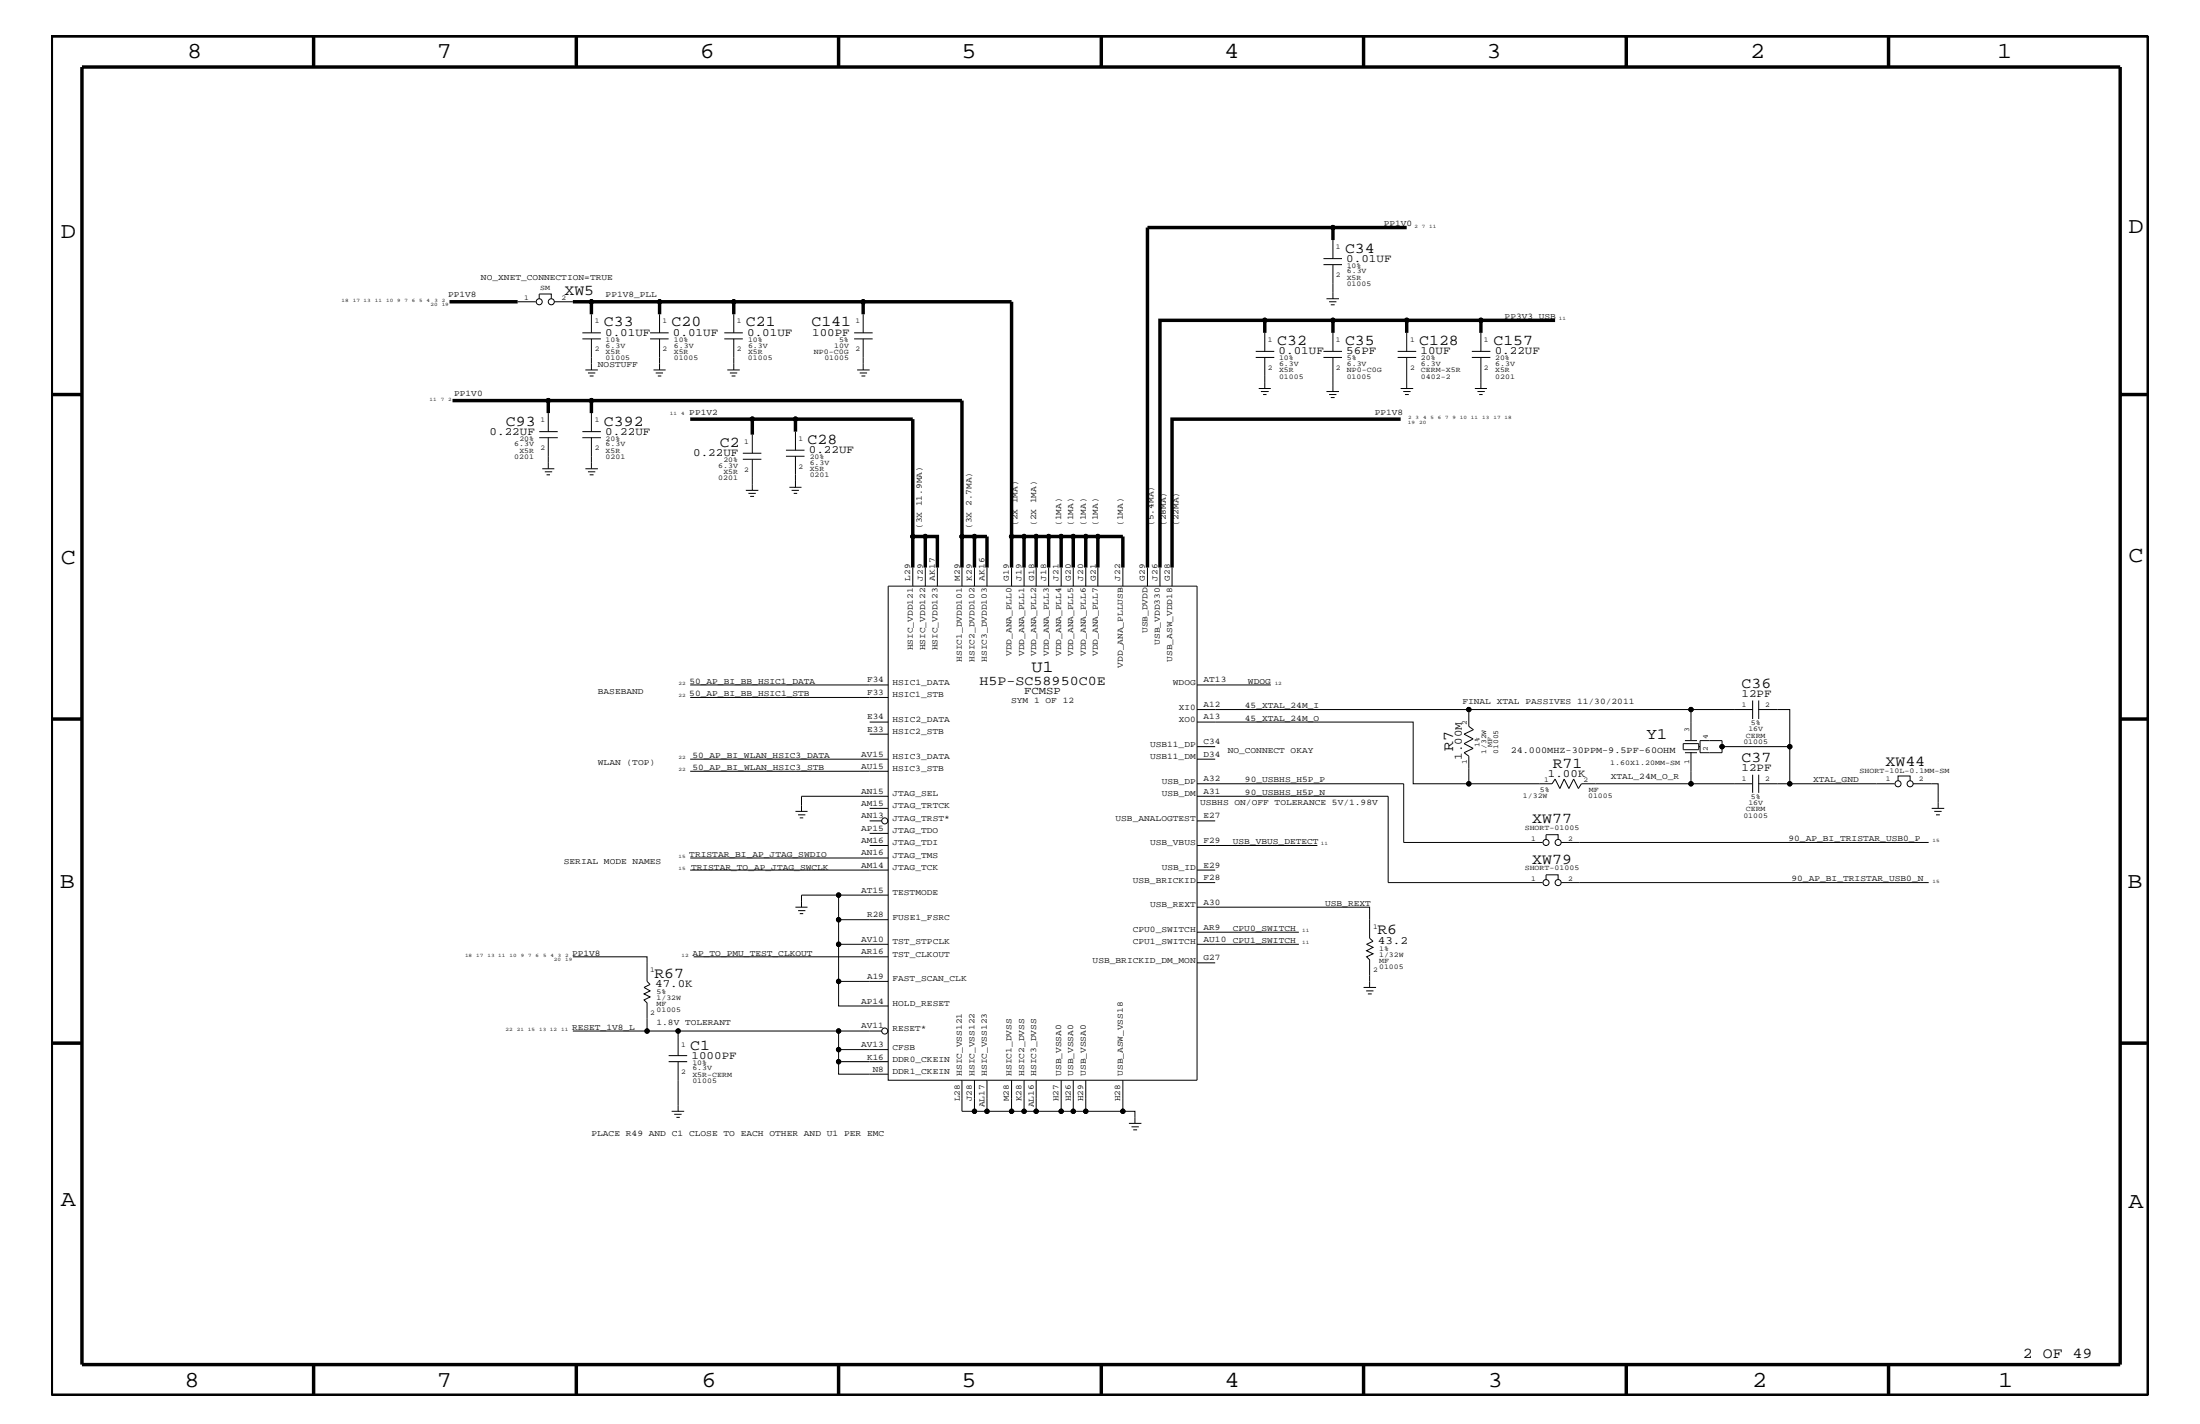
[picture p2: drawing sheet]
<svg xmlns="http://www.w3.org/2000/svg" width="432mm" height="279mm" viewBox="0 0 432 279" stroke-linecap="round" stroke-linejoin="round" font-family="sans-serif">
<g fill="none" stroke="#000" stroke-width=".2">
<path d="M101.6 59.2h3.6M105.8 58.6v-.9h2.4v.9M108.8 59.2h3.6M259.8 51.9h3.6M259.8 50.7h3.6M260.4 58.6h2.4M260.9 59.2h1.4M261.2 59.8h.8M261.6 47.1v3.6M261.6 51.9v6.7M114.3 66.5h3.6M114.3 65.3h3.6"/>
<path d="M114.9 72.6h2.4M115.4 73.2h1.4M115.7 73.8h.8M116.1 61.7v3.6M116.1 66.5v6.1M127.6 66.5h3.6M127.6 65.3h3.6M128.3 72.6h2.3M128.7 73.2h1.4M129.1 73.8h.7M129.5 61.7v3.6M129.5 66.5v6.1"/>
<path d="M142.2 66.5h3.6M142.2 65.3h3.6M142.7 72.6h2.5M143.3 73.2h1.4M143.6 73.8h.8M144 61.7v3.6M144 66.5v6.1M167.6 66.5h3.7M167.6 65.3h3.7M168.2 72.6h2.5M168.7 73.2h1.5M169.1 73.8h.7"/>
<path d="M169.4 61.7v3.6M169.4 66.5v6.1M246.5 70.1h3.6M246.5 68.9h3.6M247.1 76.2h2.3M247.5 76.8h1.5M247.9 77.4h.7M248.2 65.3v3.6M248.2 70.1v6.1M259.8 70.1h3.6M259.8 68.9h3.6M260.4 76.8h2.4"/>
<path d="M260.9 77.4h1.4M261.2 78h.8M261.6 65.3v3.6M261.6 70.1v6.7M274.3 70.1h3.7M274.3 68.9h3.7M274.9 76.2h2.5M275.4 76.8h1.5M275.8 77.4h.7M276.1 65.3v3.6M276.1 70.1v6.1M288.9 70.1h3.6"/>
<path d="M288.9 68.9h3.6M289.5 76.2h2.3M290 76.8h1.4M290.3 77.4h.7M290.7 65.3v3.6M290.7 70.1v6.1M105.8 85.9h3.7M105.8 84.7h3.7M106.4 92h2.4M106.9 92.6h1.5M107.3 93.2h.7M107.6 81.1v3.6"/>
<path d="M107.6 85.9v6.1M114.3 85.9h3.6M114.3 84.7h3.6M114.9 92h2.4M115.4 92.6h1.4M115.7 93.2h.8M116.1 81.1v3.6M116.1 85.9v6.1M145.8 90.1h3.6M145.8 88.9h3.6M146.4 96.2h2.4M146.9 96.8h1.4"/>
<path d="M147.2 97.4h.8M147.7 85.3v3.6M147.7 90.1v6.1M154.3 89.5h3.6M154.3 88.3h3.6M154.9 95.6h2.4M155.4 96.2h1.4M155.8 96.8h.7M156.1 84.7v3.6M156.1 89.5v6.1M174.3 115h60.7v96.9h-60.7zM179.2 111.4v3.6"/>
<path d="M181.6 111.4v3.6M184 111.4v3.6M188.8 111.4v3.6M191.3 111.4v3.6M193.7 111.4v3.6M198.5 111.4v3.6M201 111.4v3.6M203.4 111.4v3.6M205.8 111.4v3.6M208.3 111.4v3.6M210.7 111.4v3.6M213.1 111.4v3.6"/>
<path d="M215.5 111.4v3.6M220.4 111.4v3.6M225.2 111.4v3.6M227.7 111.4v3.6M230 111.4v3.6M135.5 136.8h38.8M135.5 134.4h38.8M235 139.2h53.3M235 134.4h14.4M331.9 139.2h-43.6v3.3l.9 .7M344 139.2h-12.1v6.1M344 137.4v3.7"/>
<path d="M345.2 139.2h6.1v7.3M345.2 137.4v3.7M135.5 151.3h38.8M135.5 149h38.8M156.1 159.2h2.4M156.6 159.9h1.5M170.7 158.6h3.6M170.7 144h3.6M170.7 141.7h3.6M174.3 156.2h-17v3M235 141.7h42.4v12.1h27.2l.6-.9 1 1.8 .8-1.8 .9 1.8 1-1.8 .9 1.8 .6-.9h33.6M235 153.8h40.5v11.5h27.3"/>
<path d="M235 146.5h3.5M235 156.2h37.5v17h30.3M235 149h3.5M289.1 143.2l-1.7 .8 1.7 1-1.7 .9 1.7 .9-1.7 .9 .9 .7v5.4M330.4 145.9h3v1.2h-3zM330.7 147.7h2.4M330.7 145.3h2.4M331.9 147.7v6.1M333.4 146.5h.3M333.7 145.3h4.3v2.4h-4.3zM338 146.5h13.3M344 152v3.6"/>
<path d="M345.2 153.8h26.7M345.2 152v3.6M351.3 146.5v7.3M372.5 153.2v-.9h2.4v.9M375.5 153.8h4.9v4.8M379.1 158.6h2.5M379.6 159.2h1.5M380 159.9h.7M135.5 170.7h38.8M135.5 168.3h38.8M156.1 178h2.4M156.6 178.7h1.5"/>
<path d="M157 160.5h.6M157 179.3h.6M164.6 175.6v4.9h9.7M170.7 165.9h3.6M170.7 163.5h3.6M170.7 161.1h2.4M174.3 175.6h-17v2.4M235 178h33.8v6.1l.7 .6-1.3 .6 1.3 .6-1.3 .6 1.3 .6-1.3 .6 .6 .6v5.4M235 165.9h23.6M235 170.7h3.5M235 161.1h3.5M235 173.2h3.5"/>
<path d="M303.4 172.6v-1h2.4v1M303.4 164.7v-.9h2.4v.9M306.4 173.2h72.1M306.4 165.3h72.1M112.4 187.7h14.6v4.9l.6 .6-1.2 .5 1.2 .7-1.2 .6 1.2 .6-1.2 .6 .6 .6v5.5h6.1v4.8M136.1 187.7h38.2M164.6 180.5v4.8h9.7M164.6 185.3v7.3h9.7M164.6 192.6v4.8h9.7M235 185.3h19.9M235 182.9h19.9M235 188.9h3.5"/>
<path d="M267.6 193.7h2.5M268.1 194.4h1.5M268.5 195h.7M112.4 202.3h14.6M131.2 208.3h3.7M131.2 207.1h3.7M131.8 218h2.5M132.3 218.6h1.5M132.8 219.2h.6M133.1 208.3v9.7M133.1 202.3h31.5M164.6 205.9v2.4"/>
<path d="M173.1 202.3h-8.5v3.6h9.7M174.3 208.3h-9.7v2.5h9.7M188.8 211.9v6.1h2.5M191.3 211.9v6.1h2.4v-6.1M193.7 218h4.8M198.5 211.9v6.1h2.5v-6.1M201 218h2.4M203.4 211.9v6.1h4.9v-6.1M208.3 218h2.4M210.7 211.9v6.1h2.4v-6.1M213.1 218h7.3M220.4 211.9v6.1h2.4v2.4"/>
<path d="M221.6 220.4h2.4M222.1 221.1h1.4M222.4 221.7h.8"/>
<circle cx="105.8" cy="59.2" r=".59"/>
<circle cx="108.2" cy="59.2" r=".59"/>
<circle cx="116.1" cy="59.2" r=".42"/>
<circle cx="129.5" cy="59.2" r=".42"/>
<circle cx="144" cy="59.2" r=".42"/>
<circle cx="169.4" cy="59.2" r=".42"/>
<circle cx="261.6" cy="44.6" r=".42"/>
<circle cx="107.6" cy="78.6" r=".42"/>
<circle cx="116.1" cy="78.6" r=".42"/>
<circle cx="248.2" cy="62.9" r=".42"/>
<circle cx="261.6" cy="62.9" r=".42"/>
<circle cx="276.1" cy="62.9" r=".42"/>
<circle cx="290.7" cy="62.9" r=".42"/>
<circle cx="147.7" cy="82.2" r=".42"/>
<circle cx="156.1" cy="82.2" r=".42"/>
<circle cx="179.2" cy="105.3" r=".42"/>
<circle cx="181.6" cy="105.3" r=".42"/>
<circle cx="188.8" cy="105.3" r=".42"/>
<circle cx="191.3" cy="105.3" r=".42"/>
<circle cx="198.5" cy="105.3" r=".42"/>
<circle cx="201" cy="105.3" r=".42"/>
<circle cx="203.4" cy="105.3" r=".42"/>
<circle cx="205.8" cy="105.3" r=".42"/>
<circle cx="208.3" cy="105.3" r=".42"/>
<circle cx="210.7" cy="105.3" r=".42"/>
<circle cx="213.1" cy="105.3" r=".42"/>
<circle cx="215.5" cy="105.3" r=".42"/>
<circle cx="288.3" cy="139.2" r=".42"/>
<circle cx="331.9" cy="139.2" r=".42"/>
<circle cx="288.3" cy="153.8" r=".42"/>
<circle cx="331.9" cy="153.8" r=".42"/>
<circle cx="338" cy="146.5" r=".42"/>
<circle cx="351.3" cy="146.5" r=".42"/>
<circle cx="351.3" cy="153.8" r=".42"/>
<circle cx="372.5" cy="153.8" r=".59"/>
<circle cx="374.9" cy="153.8" r=".59"/>
<circle cx="164.6" cy="175.6" r=".42"/>
<circle cx="173.7" cy="161.1" r=".59"/>
<circle cx="303.4" cy="173.2" r=".59"/>
<circle cx="303.4" cy="165.3" r=".59"/>
<circle cx="305.8" cy="173.2" r=".59"/>
<circle cx="305.8" cy="165.3" r=".59"/>
<circle cx="164.6" cy="180.5" r=".42"/>
<circle cx="164.6" cy="192.6" r=".42"/>
<circle cx="164.6" cy="185.3" r=".42"/>
<circle cx="127" cy="202.3" r=".42"/>
<circle cx="133.1" cy="202.3" r=".42"/>
<circle cx="164.6" cy="208.3" r=".42"/>
<circle cx="164.6" cy="202.3" r=".42"/>
<circle cx="164.6" cy="205.9" r=".42"/>
<circle cx="173.7" cy="202.3" r=".59"/>
<circle cx="191.3" cy="218" r=".42"/>
<circle cx="193.7" cy="218" r=".42"/>
<circle cx="198.5" cy="218" r=".42"/>
<circle cx="201" cy="218" r=".42"/>
<circle cx="203.4" cy="218" r=".42"/>
<circle cx="208.3" cy="218" r=".42"/>
<circle cx="210.7" cy="218" r=".42"/>
<circle cx="213.1" cy="218" r=".42"/>
<circle cx="220.4" cy="218" r=".42"/>
</g>
<g fill="none" stroke="#000" stroke-width=".68" stroke-linecap="butt">
<path d="M10.1 7.1h411.5v266.7h-411.5zM16.1 13.2h400v254.5h-400zM61.6 7.1v6.1M113.1 7.1v6.1M164.6 7.1v6.1M216.2 7.1v6.1M267.6 7.1v6.1M319.2 7.1v6.1M370.7 7.1v6.1M88.2 59.2h13.4M112.4 59.2h3.7v2.5M116.1 59.2h53.3"/>
<path d="M129.5 59.2v2.5M144 59.2v2.5M261.6 44.6h-36.4v66.8M276.1 44.6h-14.5v2.5M10.1 77.4h6M88.8 78.6h18.8M116.1 78.6h-8.5v2.5M116.1 78.6h72.7v26.7M116.1 78.6v2.5M169.4 61.7v-2.5h29.1v52.2M248.2 65.3v-2.4h-20.5v48.5M248.2 62.9h13.4v2.4"/>
<path d="M261.6 62.9h14.5M290.7 62.9v2.4M305.2 62.9h-29.1v2.4M416.1 77.4h5.5M135.5 82.2h43.7v23.1M147.7 82.2v3.1M156.1 82.2v2.5M274.9 82.2h-44.9v29.2M181.6 111.4v-6.1h2.4v6.1M181.6 105.3h-2.4v6.1M191.3 111.4v-6.1h2.4v6.1M191.3 105.3h-2.5v6.1"/>
<path d="M198.5 105.3h7.3M201 105.3v6.1M203.4 105.3v6.1M208.3 105.3h-2.5v6.1M210.7 105.3h-2.4v6.1M213.1 105.3h-2.4v6.1M215.5 111.4v-6.1h4.9v6.1M215.5 105.3h-2.4v6.1M10.1 141.1h6M416.1 141.1h5.5M10.1 204.7h6M416.1 204.7h5.5"/>
<path d="M61.6 267.7v6.1M113.1 267.7v6.1M164.6 267.7v6.1M216.2 268v5.8M267.6 267.7v6.1M319.2 267.7v6.1M370.7 267.7v6.1"/>
</g>
<g fill="#000">
<circle cx="116.1" cy="59.2" r=".42"/>
<circle cx="129.5" cy="59.2" r=".42"/>
<circle cx="144" cy="59.2" r=".42"/>
<circle cx="169.4" cy="59.2" r=".42"/>
<circle cx="261.6" cy="44.6" r=".42"/>
<circle cx="107.6" cy="78.6" r=".42"/>
<circle cx="116.1" cy="78.6" r=".42"/>
<circle cx="248.2" cy="62.9" r=".42"/>
<circle cx="261.6" cy="62.9" r=".42"/>
<circle cx="276.1" cy="62.9" r=".42"/>
<circle cx="290.7" cy="62.9" r=".42"/>
<circle cx="147.7" cy="82.2" r=".42"/>
<circle cx="156.1" cy="82.2" r=".42"/>
<circle cx="179.2" cy="105.3" r=".42"/>
<circle cx="181.6" cy="105.3" r=".42"/>
<circle cx="188.8" cy="105.3" r=".42"/>
<circle cx="191.3" cy="105.3" r=".42"/>
<circle cx="198.5" cy="105.3" r=".42"/>
<circle cx="201" cy="105.3" r=".42"/>
<circle cx="203.4" cy="105.3" r=".42"/>
<circle cx="205.8" cy="105.3" r=".42"/>
<circle cx="208.3" cy="105.3" r=".42"/>
<circle cx="210.7" cy="105.3" r=".42"/>
<circle cx="213.1" cy="105.3" r=".42"/>
<circle cx="215.5" cy="105.3" r=".42"/>
<circle cx="288.3" cy="139.2" r=".42"/>
<circle cx="331.9" cy="139.2" r=".42"/>
<circle cx="288.3" cy="153.8" r=".42"/>
<circle cx="331.9" cy="153.8" r=".42"/>
<circle cx="338" cy="146.5" r=".42"/>
<circle cx="351.3" cy="146.5" r=".42"/>
<circle cx="351.3" cy="153.8" r=".42"/>
<circle cx="164.6" cy="175.6" r=".42"/>
<circle cx="164.6" cy="180.5" r=".42"/>
<circle cx="164.6" cy="192.6" r=".42"/>
<circle cx="164.6" cy="185.3" r=".42"/>
<circle cx="127" cy="202.3" r=".42"/>
<circle cx="133.1" cy="202.3" r=".42"/>
<circle cx="164.6" cy="208.3" r=".42"/>
<circle cx="164.6" cy="202.3" r=".42"/>
<circle cx="164.6" cy="205.9" r=".42"/>
<circle cx="191.3" cy="218" r=".42"/>
<circle cx="193.7" cy="218" r=".42"/>
<circle cx="198.5" cy="218" r=".42"/>
<circle cx="201" cy="218" r=".42"/>
<circle cx="203.4" cy="218" r=".42"/>
<circle cx="208.3" cy="218" r=".42"/>
<circle cx="210.7" cy="218" r=".42"/>
<circle cx="213.1" cy="218" r=".42"/>
<circle cx="220.4" cy="218" r=".42"/>
</g>
<g font-size="4.5">
<text x="36.7" y="11.5">8</text>
<text x="85.8" y="11.5">7</text>
<text x="137.3" y="11.5">6</text>
<text x="188.7" y="11.5">5</text>
<text x="240.3" y="11.5">4</text>
<text x="291.8" y="11.5">3</text>
<text x="343.5" y="11.5">2</text>
<text x="392" y="11.5">1</text>
<text x="11.9" y="46.8">D</text>
<text x="417.7" y="45.7">D</text>
<text x="11.9" y="110.6">C</text>
<text x="417.7" y="110.3">C</text>
<text x="11.8" y="174.3">B</text>
<text x="417.6" y="174.2">B</text>
<text x="11.9" y="236.7">A</text>
<text x="417.7" y="237.1">A</text>
<text x="36.2" y="272.1">8</text>
<text x="85.8" y="272.1">7</text>
<text x="137.7" y="272.1">6</text>
<text x="188.7" y="272.1">5</text>
<text x="240.4" y="272.1">4</text>
<text x="292" y="272.1">3</text>
<text x="343.9" y="272.1">2</text>
<text x="392.2" y="272.1">1</text>
</g>
<text font-size="3.3" x="202.4" y="131.9">U1</text>
<text font-size="3.1" x="323.1" y="145.1">Y1</text>
<g font-size="3">
<text x="264" y="49.6">C34</text>
<text x="110.8" y="57.9">XW5</text>
<text x="118.5" y="64">C33</text>
<text x="131.8" y="64">C20</text>
<text x="146.4" y="64">C21</text>
<text x="159.3" y="64">C141</text>
<text x="250.7" y="67.7">C32</text>
<text x="264" y="67.7">C35</text>
<text x="278.6" y="67.7">C128</text>
<text x="293.1" y="67.7">C157</text>
<text x="99.3" y="83.5">C93</text>
<text x="118.5" y="83.5">C392</text>
<text x="141.3" y="87.7">C2</text>
<text x="158.5" y="87.1">C28</text>
<text x="341.8" y="135">C36</text>
<text x="285.2" y="147.3" transform="rotate(-90 285.2 147.3)">R7</text>
<text x="341.8" y="149.5">C37</text>
<text x="304.8" y="150.7">R71</text>
<text x="370.1" y="150.2">XW44</text>
<text x="300.7" y="161.6">XW77</text>
<text x="300.7" y="169.4">XW79</text>
<text x="270.3" y="183.3">R6</text>
<text x="128.4" y="191.9">R67</text>
<text x="135.5" y="205.9">C1</text>
<text x="397" y="266.5">2 OF 49</text>
</g>
<text font-size="2.6" x="192.2" y="134.4">H5P-SC58950C0E</text>
<g font-size="2.2">
<text x="264.2" y="51.3">0.01UF</text>
<text x="118.8" y="65.9">0.01UF</text>
<text x="132.1" y="65.9">0.01UF</text>
<text x="146.6" y="65.9">0.01UF</text>
<text x="159.4" y="65.9">100PF</text>
<text x="251" y="69.5">0.01UF</text>
<text x="264.2" y="69.5">56PF</text>
<text x="278.8" y="69.5">10UF</text>
<text x="293.4" y="69.5">0.22UF</text>
<text x="96.1" y="85.3">0.22UF</text>
<text x="118.8" y="85.3">0.22UF</text>
<text x="136.1" y="89.5">0.22UF</text>
<text x="158.8" y="88.9">0.22UF</text>
<text x="341.8" y="136.8">12PF</text>
<text x="286.9" y="149.1" transform="rotate(-90 286.9 149.1)">1.00M</text>
<text x="303.8" y="152.4">1.00K</text>
<text x="341.8" y="151.3">12PF</text>
<text x="270.4" y="185.2">43.2</text>
<text x="128.6" y="193.7">47.0K</text>
<text x="135.7" y="207.7">1000PF</text>
</g>
<text font-size="2.1" x="201" y="136.2">FCMSP</text>
<text font-size="1.8" x="296.5" y="147.7">24.000MHZ-30PPM-9.5PF-60OHM</text>
<g font-size="1.7">
<text x="271.6" y="44.4">PP1V0</text>
<text x="88" y="58.4">PP1V8</text>
<text x="94.4" y="55">NO_XNET_CONNECTION=TRUE</text>
<text x="118.9" y="58.4">PP1V8_PLL</text>
<text x="295.3" y="62.6">PP3V3_USB</text>
<text x="117.3" y="72">NOSTUFF</text>
<text x="89.2" y="77.8">PP1V0</text>
<text x="135.3" y="81.4">PP1V2</text>
<text x="269.8" y="81.4">PP1V8</text>
<text x="180.9" y="103.8" transform="rotate(-90 180.9 103.8)">(3X 11.9MA)</text>
<text x="190.7" y="103.8" transform="rotate(-90 190.7 103.8)">(3X 2.7MA)</text>
<text x="199.7" y="103.2" transform="rotate(-90 199.7 103.2)">(2X 1MA)</text>
<text x="203.4" y="103.2" transform="rotate(-90 203.4 103.2)">(2X 1MA)</text>
<text x="208.3" y="103.2" transform="rotate(-90 208.3 103.2)">(1MA)</text>
<text x="210.7" y="103.2" transform="rotate(-90 210.7 103.2)">(1MA)</text>
<text x="213.1" y="103.2" transform="rotate(-90 213.1 103.2)">(1MA)</text>
<text x="215.5" y="103.2" transform="rotate(-90 215.5 103.2)">(1MA)</text>
<text x="220.4" y="103.2" transform="rotate(-90 220.4 103.2)">(1MA)</text>
<text x="226.4" y="103.2" transform="rotate(-90 226.4 103.2)">(5.4MA)</text>
<text x="228.9" y="103.2" transform="rotate(-90 228.9 103.2)">(28MA)</text>
<text x="231.3" y="103.2" transform="rotate(-90 231.3 103.2)">(22MA)</text>
<text x="178.6" y="113.9" transform="rotate(-90 178.6 113.9)">L29</text>
<text x="181.1" y="113.9" transform="rotate(-90 181.1 113.9)">J29</text>
<text x="183.5" y="113.9" transform="rotate(-90 183.5 113.9)">AK17</text>
<text x="188.4" y="113.9" transform="rotate(-90 188.4 113.9)">M29</text>
<text x="190.8" y="113.9" transform="rotate(-90 190.8 113.9)">K29</text>
<text x="193.2" y="113.9" transform="rotate(-90 193.2 113.9)">AK16</text>
<text x="198" y="113.9" transform="rotate(-90 198 113.9)">G19</text>
<text x="200.5" y="113.9" transform="rotate(-90 200.5 113.9)">J19</text>
<text x="202.9" y="113.9" transform="rotate(-90 202.9 113.9)">G18</text>
<text x="205.3" y="113.9" transform="rotate(-90 205.3 113.9)">J18</text>
<text x="207.8" y="113.9" transform="rotate(-90 207.8 113.9)">J21</text>
<text x="210.1" y="113.9" transform="rotate(-90 210.1 113.9)">G20</text>
<text x="212.6" y="113.9" transform="rotate(-90 212.6 113.9)">J20</text>
<text x="215.1" y="113.9" transform="rotate(-90 215.1 113.9)">G21</text>
<text x="219.9" y="113.9" transform="rotate(-90 219.9 113.9)">J22</text>
<text x="224.7" y="113.9" transform="rotate(-90 224.7 113.9)">G29</text>
<text x="227.2" y="113.9" transform="rotate(-90 227.2 113.9)">J26</text>
<text x="229.6" y="113.9" transform="rotate(-90 229.6 113.9)">G28</text>
<text x="225.2" y="124.2" transform="rotate(-90 225.2 124.2)">USB_DVDD</text>
<text x="179.2" y="127.6" transform="rotate(-90 179.2 127.6)">HSIC_VDD121</text>
<text x="181.6" y="127.6" transform="rotate(-90 181.6 127.6)">HSIC_VDD122</text>
<text x="184" y="127.6" transform="rotate(-90 184 127.6)">HSIC_VDD123</text>
<text x="188.8" y="129.8" transform="rotate(-90 188.8 129.8)">HSIC1_DVDD101</text>
<text x="191.3" y="129.8" transform="rotate(-90 191.3 129.8)">HSIC2_DVDD102</text>
<text x="193.7" y="129.8" transform="rotate(-90 193.7 129.8)">HSIC3_DVDD103</text>
<text x="198.5" y="128.7" transform="rotate(-90 198.5 128.7)">VDD_ANA_PLL0</text>
<text x="201" y="128.7" transform="rotate(-90 201 128.7)">VDD_ANA_PLL1</text>
<text x="203.4" y="128.7" transform="rotate(-90 203.4 128.7)">VDD_ANA_PLL2</text>
<text x="205.8" y="128.7" transform="rotate(-90 205.8 128.7)">VDD_ANA_PLL3</text>
<text x="208.3" y="128.7" transform="rotate(-90 208.3 128.7)">VDD_ANA_PLL4</text>
<text x="210.7" y="128.7" transform="rotate(-90 210.7 128.7)">VDD_ANA_PLL5</text>
<text x="213.1" y="128.7" transform="rotate(-90 213.1 128.7)">VDD_ANA_PLL6</text>
<text x="215.5" y="128.7" transform="rotate(-90 215.5 128.7)">VDD_ANA_PLL7</text>
<text x="220.4" y="131" transform="rotate(-90 220.4 131)">VDD_ANA_PLLUSB</text>
<text x="227.7" y="126.5" transform="rotate(-90 227.7 126.5)">USB_VDD330</text>
<text x="230" y="129.8" transform="rotate(-90 230 129.8)">USB_ASW_VDD18</text>
<text x="117.3" y="136.2">BASEBAND</text>
<text x="135.3" y="136.6">50_AP_BI_BB_HSIC1_STB</text>
<text x="135.3" y="134.1">50_AP_BI_BB_HSIC1_DATA</text>
<text x="170.2" y="136.3">F33</text>
<text x="170.2" y="133.9">F34</text>
<text x="175.2" y="134.4">HSIC1_DATA</text>
<text x="175.2" y="136.8">HSIC1_STB</text>
<text x="198.5" y="137.9">SYM 1 OF 12</text>
<text x="230.2" y="134.4">WDOG</text>
<text x="236.2" y="133.9">AT13</text>
<text x="244.9" y="134.1">WDOG</text>
<text x="170.2" y="143.6">E33</text>
<text x="170.2" y="141.2">E34</text>
<text x="175.2" y="141.7">HSIC2_DATA</text>
<text x="231.4" y="139.2">XI0</text>
<text x="231.4" y="141.7">XO0</text>
<text x="236.2" y="138.7">A12</text>
<text x="236.2" y="141.2">A13</text>
<text x="244.3" y="139">45_XTAL_24M_I</text>
<text x="244.3" y="141.4">45_XTAL_24M_O</text>
<text x="287" y="138">FINAL XTAL PASSIVES 11/30/2011</text>
<text x="135.9" y="148.7">50_AP_BI_WLAN_HSIC3_DATA</text>
<text x="169" y="148.4">AV15</text>
<text x="175.2" y="149">HSIC3_DATA</text>
<text x="175.2" y="144">HSIC2_STB</text>
<text x="225.7" y="149">USB11_DM</text>
<text x="225.7" y="146.5">USB11_DP</text>
<text x="236.2" y="148.4">D34</text>
<text x="236.2" y="146">C34</text>
<text x="241" y="147.7">NO_CONNECT OKAY</text>
<text x="117.3" y="150.1">WLAN (TOP)</text>
<text x="135.9" y="151.1">50_AP_BI_WLAN_HSIC3_STB</text>
<text x="169" y="155.7">AN15</text>
<text x="169" y="150.9">AU15</text>
<text x="175.2" y="151.3">HSIC3_STB</text>
<text x="228" y="153.8">USB_DP</text>
<text x="236.2" y="155.7">A31</text>
<text x="236.2" y="153.3">A32</text>
<text x="244.3" y="156">90_USBHS_H5P_N</text>
<text x="244.3" y="153.5">90_USBHS_H5P_P</text>
<text x="316.1" y="152.9">XTAL_24M_O_R</text>
<text x="355.9" y="153.5">XTAL_GND</text>
<text x="169" y="160.6">AN13</text>
<text x="169" y="158.2">AM15</text>
<text x="175.2" y="161.1">JTAG_TRST*</text>
<text x="175.2" y="158.6">JTAG_TRTCK</text>
<text x="175.2" y="156.2">JTAG_SEL</text>
<text x="218.9" y="161.1">USB_ANALOGTEST</text>
<text x="228" y="156.2">USB_DM</text>
<text x="235.5" y="158">USBHS ON/OFF TOLERANCE 5V/1.98V</text>
<text x="236.2" y="160.6">E27</text>
<text x="169" y="163">AP15</text>
<text x="169" y="167.8">AN16</text>
<text x="169" y="165.4">AM16</text>
<text x="175.2" y="163.5">JTAG_TDO</text>
<text x="175.2" y="165.9">JTAG_TDI</text>
<text x="225.7" y="165.9">USB_VBUS</text>
<text x="236.2" y="165.4">F29</text>
<text x="242" y="165.6">USB_VBUS_DETECT</text>
<text x="351" y="165">90_AP_BI_TRISTAR_USB0_P</text>
<text x="110.7" y="169.5">SERIAL MODE NAMES</text>
<text x="135.3" y="168.1">TRISTAR_BI_AP_JTAG_SWDIO</text>
<text x="135.6" y="170.6">TRISTAR_TO_AP_JTAG_SWCLK</text>
<text x="169" y="170.3">AM14</text>
<text x="175.2" y="170.7">JTAG_TCK</text>
<text x="175.2" y="168.3">JTAG_TMS</text>
<text x="222.3" y="173.2">USB_BRICKID</text>
<text x="228" y="170.7">USB_ID</text>
<text x="236.2" y="170.3">E29</text>
<text x="236.2" y="172.7">F28</text>
<text x="351.6" y="172.9">90_AP_BI_TRISTAR_USB0_N</text>
<text x="169" y="175.1">AT15</text>
<text x="170.2" y="179.9">R28</text>
<text x="175.2" y="175.6">TESTMODE</text>
<text x="225.7" y="178">USB_REXT</text>
<text x="236.2" y="177.6">A30</text>
<text x="260.1" y="177.7">USB_REXT</text>
<text x="169" y="184.9">AV10</text>
<text x="175.2" y="185.3">TST_STPCLK</text>
<text x="175.2" y="180.5">FUSE1_FSRC</text>
<text x="222.3" y="182.9">CPU0_SWITCH</text>
<text x="222.3" y="185.3">CPU1_SWITCH</text>
<text x="236.2" y="182.4">AR9</text>
<text x="236.2" y="184.9">AU10</text>
<text x="242" y="185">CPU1_SWITCH</text>
<text x="242" y="182.7">CPU0_SWITCH</text>
<text x="112.3" y="187.5">PP1V8</text>
<text x="135.9" y="187.5">AP_TO_PMU_TEST_CLKOUT</text>
<text x="169" y="187.2">AR16</text>
<text x="175.2" y="187.7">TST_CLKOUT</text>
<text x="214.5" y="188.9">USB_BRICKID_DM_MON</text>
<text x="236.2" y="188.4">G27</text>
<text x="169" y="197">AP14</text>
<text x="170.2" y="192.1">A19</text>
<text x="175.2" y="197.4">HOLD_RESET</text>
<text x="175.2" y="192.6">FAST_SCAN_CLK</text>
<text x="112.3" y="202">RESET_1V8_L</text>
<text x="128.9" y="201">1.8V TOLERANT</text>
<text x="169" y="201.8">AV11</text>
<text x="175.2" y="202.3">RESET*</text>
<text x="169" y="205.4">AV13</text>
<text x="170.2" y="207.9">K16</text>
<text x="175.2" y="208.3">DDR0_CKEIN</text>
<text x="175.2" y="205.9">CFSB</text>
<text x="171.3" y="210.3">N8</text>
<text x="175.2" y="210.8">DDR1_CKEIN</text>
<text x="188.8" y="211.1" transform="rotate(-90 188.8 211.1)">HSIC_VSS121</text>
<text x="191.3" y="211.1" transform="rotate(-90 191.3 211.1)">HSIC_VSS122</text>
<text x="193.7" y="211.1" transform="rotate(-90 193.7 211.1)">HSIC_VSS123</text>
<text x="198.5" y="211.1" transform="rotate(-90 198.5 211.1)">HSIC1_DVSS</text>
<text x="201" y="211.1" transform="rotate(-90 201 211.1)">HSIC2_DVSS</text>
<text x="203.4" y="211.1" transform="rotate(-90 203.4 211.1)">HSIC3_DVSS</text>
<text x="208.3" y="211.1" transform="rotate(-90 208.3 211.1)">USB_VSSA0</text>
<text x="210.7" y="211.1" transform="rotate(-90 210.7 211.1)">USB_VSSA0</text>
<text x="213.1" y="211.1" transform="rotate(-90 213.1 211.1)">USB_VSSA0</text>
<text x="220.4" y="211.1" transform="rotate(-90 220.4 211.1)">USB_ASW_VSS18</text>
<text x="188.4" y="216.1" transform="rotate(-90 188.4 216.1)">L28</text>
<text x="190.8" y="216.1" transform="rotate(-90 190.8 216.1)">J28</text>
<text x="193.2" y="217.3" transform="rotate(-90 193.2 217.3)">AL17</text>
<text x="198" y="216.1" transform="rotate(-90 198 216.1)">M28</text>
<text x="200.5" y="216.1" transform="rotate(-90 200.5 216.1)">K28</text>
<text x="202.9" y="217.3" transform="rotate(-90 202.9 217.3)">AL16</text>
<text x="207.8" y="216.1" transform="rotate(-90 207.8 216.1)">H27</text>
<text x="210.1" y="216.1" transform="rotate(-90 210.1 216.1)">H26</text>
<text x="212.6" y="216.1" transform="rotate(-90 212.6 216.1)">H29</text>
<text x="219.9" y="216.1" transform="rotate(-90 219.9 216.1)">H28</text>
<text x="116.1" y="222.9">PLACE R49 AND C1 CLOSE TO EACH OTHER AND U1 PER EMC</text>
</g>
<g font-size="1.4">
<text x="262.2" y="48.9">1</text>
<text x="264.3" y="52.5">10%</text>
<text x="264.3" y="53.6">6.3V</text>
<text x="102.9" y="58.9">1</text>
<text x="106" y="56.8">SM</text>
<text x="110.2" y="58.9">2</text>
<text x="262.2" y="54.4">2</text>
<text x="264.3" y="54.9">X5R</text>
<text x="264.3" y="56.1">01005</text>
<text x="116.8" y="63.4">1</text>
<text x="130" y="63.4">1</text>
<text x="144.6" y="63.4">1</text>
<text x="167.9" y="63.4">1</text>
<text x="116.8" y="68.9">2</text>
<text x="118.9" y="70.6">01005</text>
<text x="118.9" y="68.2">6.3V</text>
<text x="118.9" y="69.4">X5R</text>
<text x="118.9" y="67.1">10%</text>
<text x="130" y="68.9">2</text>
<text x="132.2" y="67.1">10%</text>
<text x="132.2" y="69.4">X5R</text>
<text x="132.2" y="70.6">01005</text>
<text x="132.2" y="68.2">6.3V</text>
<text x="144.6" y="68.9">2</text>
<text x="146.8" y="70.6">01005</text>
<text x="146.8" y="68.2">6.3V</text>
<text x="146.8" y="69.4">X5R</text>
<text x="146.8" y="67.1">10%</text>
<text x="159.8" y="69.4">NP0-C0G</text>
<text x="161.8" y="70.6">01005</text>
<text x="163.7" y="68.2">10V</text>
<text x="164.7" y="67.1">5%</text>
<text x="167.9" y="68.9">2</text>
<text x="248.8" y="67.1">1</text>
<text x="251" y="71.8">6.3V</text>
<text x="251" y="70.7">10%</text>
<text x="262.2" y="67.1">1</text>
<text x="264.3" y="71.8">6.3V</text>
<text x="264.3" y="70.7">5%</text>
<text x="276.8" y="67.1">1</text>
<text x="278.9" y="71.8">6.3V</text>
<text x="278.9" y="70.7">20%</text>
<text x="291.3" y="67.1">1</text>
<text x="293.5" y="70.7">20%</text>
<text x="293.5" y="71.8">6.3V</text>
<text x="248.8" y="72.6">2</text>
<text x="251" y="74.3">01005</text>
<text x="251" y="73">X5R</text>
<text x="262.2" y="72.6">2</text>
<text x="264.3" y="74.3">01005</text>
<text x="264.3" y="73">NP0-C0G</text>
<text x="276.8" y="72.6">2</text>
<text x="278.9" y="74.3">0402-2</text>
<text x="278.9" y="73">CERM-X5R</text>
<text x="291.3" y="72.6">2</text>
<text x="293.5" y="73">X5R</text>
<text x="293.5" y="74.3">0201</text>
<text x="106.1" y="82.8">1</text>
<text x="116.8" y="82.8">1</text>
<text x="100.9" y="87.6">6.3V</text>
<text x="101.9" y="86.5">20%</text>
<text x="101.9" y="88.8">X5R</text>
<text x="106.1" y="88.3">2</text>
<text x="116.8" y="88.3">2</text>
<text x="118.9" y="87.6">6.3V</text>
<text x="118.9" y="88.8">X5R</text>
<text x="118.9" y="86.5">20%</text>
<text x="146" y="87.1">1</text>
<text x="156.7" y="86.5">1</text>
<text x="100.9" y="90">0201</text>
<text x="118.9" y="90">0201</text>
<text x="141" y="94.3">0201</text>
<text x="141" y="91.8">6.3V</text>
<text x="142" y="90.7">20%</text>
<text x="142" y="93.1">X5R</text>
<text x="146" y="92.6">2</text>
<text x="156.7" y="92">2</text>
<text x="158.9" y="90.1">20%</text>
<text x="158.9" y="92.4">X5R</text>
<text x="158.9" y="91.2">6.3V</text>
<text x="158.9" y="93.7">0201</text>
<text x="287.9" y="142.2" transform="rotate(-90 287.9 142.2)">2</text>
<text x="331.6" y="143.6" transform="rotate(-90 331.6 143.6)">3</text>
<text x="341.9" y="138.6">1</text>
<text x="343.2" y="143.5">16V</text>
<text x="343.6" y="142.3">5%</text>
<text x="346.5" y="138.6">2</text>
<text x="287.9" y="149.9" transform="rotate(-90 287.9 149.9)">1</text>
<text x="290.4" y="146.5" transform="rotate(-90 290.4 146.5)">1%</text>
<text x="291.7" y="148" transform="rotate(-90 291.7 148)">1/32W</text>
<text x="292.9" y="146.5" transform="rotate(-90 292.9 146.5)">MF</text>
<text x="294" y="148" transform="rotate(-90 294 148)">01005</text>
<text x="331.6" y="149.8" transform="rotate(-90 331.6 149.8)">1</text>
<text x="335.2" y="147.3" transform="rotate(-90 335.2 147.3)">2</text>
<text x="335.2" y="144.9" transform="rotate(-90 335.2 144.9)">4</text>
<text x="342.2" y="145.9">01005</text>
<text x="342.6" y="144.7">CERM</text>
<text x="302.2" y="155.4">5%</text>
<text x="303.1" y="153.4">1</text>
<text x="310.8" y="153.4">2</text>
<text x="311.9" y="155.4">MF</text>
<text x="316.1" y="150.1">1.60X1.20MM-SM</text>
<text x="341.9" y="153.2">1</text>
<text x="346.5" y="153.2">2</text>
<text x="365" y="151.6">SHORT-10L-0.1MM-SM</text>
<text x="370.1" y="153.3">1</text>
<text x="376.6" y="153.3">2</text>
<text x="298.9" y="156.6">1/32W</text>
<text x="311.7" y="156.6">01005</text>
<text x="342.2" y="160.5">01005</text>
<text x="342.6" y="159.2">CERM</text>
<text x="343.2" y="158">16V</text>
<text x="343.6" y="156.8">5%</text>
<text x="299.3" y="162.8">SHORT-01005</text>
<text x="300.5" y="165">1</text>
<text x="307.8" y="165">2</text>
<text x="299.3" y="170.7">SHORT-01005</text>
<text x="300.5" y="172.8">1</text>
<text x="307.8" y="172.8">2</text>
<text x="269.5" y="182.2">1</text>
<text x="127.6" y="190.8">1</text>
<text x="269.5" y="190.8">2</text>
<text x="270.7" y="186.5">1%</text>
<text x="270.7" y="188.9">MF</text>
<text x="270.7" y="190.2">01005</text>
<text x="270.7" y="187.7">1/32W</text>
<text x="128.9" y="195">5%</text>
<text x="128.9" y="197.4">MF</text>
<text x="128.9" y="196.2">1/32W</text>
<text x="127.6" y="199.2">2</text>
<text x="128.9" y="198.7">01005</text>
<text x="133.7" y="205.3">1</text>
<text x="135.9" y="208.9">10%</text>
<text x="133.7" y="210.8">2</text>
<text x="135.9" y="212.5">01005</text>
<text x="135.9" y="210">6.3V</text>
<text x="135.9" y="211.3">X5R-CERM</text>
</g>
<g font-size="1">
<text x="277.6" y="44.6">2</text>
<text x="279.1" y="44.6">7</text>
<text x="280.5" y="44.6">11</text>
<text x="67.1" y="59.2">18</text>
<text x="69.3" y="59.2">17 13</text>
<text x="73.6" y="59.2">11</text>
<text x="75.8" y="59.2">10</text>
<text x="78" y="59.2">9</text>
<text x="79.4" y="59.2">7</text>
<text x="80.9" y="59.2">6</text>
<text x="82.3" y="59.2">5</text>
<text x="83.7" y="59.2">4</text>
<text x="85.3" y="59.2">3</text>
<text x="86.7" y="59.2">2</text>
<text x="84.5" y="60.1">20</text>
<text x="86.7" y="60.1">19</text>
<text x="306" y="62.9">11</text>
<text x="84.3" y="78.6">11</text>
<text x="86.5" y="78.6">7</text>
<text x="88" y="78.6">2</text>
<text x="131.5" y="81.4">11</text>
<text x="133.7" y="81.4">4</text>
<text x="276.4" y="83.2">19</text>
<text x="276.4" y="82.2">2</text>
<text x="277.8" y="82.2">3</text>
<text x="278.6" y="83.2">20</text>
<text x="279.3" y="82.2">4</text>
<text x="280.8" y="82.2">5</text>
<text x="282.2" y="82.2">6</text>
<text x="283.6" y="82.2">7</text>
<text x="285.1" y="82.2">9</text>
<text x="286.5" y="82.2">10</text>
<text x="288.7" y="82.2">11</text>
<text x="290.9" y="82.2">13</text>
<text x="293.1" y="82.2">17</text>
<text x="295.3" y="82.2">18</text>
<text x="133.2" y="136.8">22</text>
<text x="133.2" y="134.4">22</text>
<text x="250.2" y="134.4">12</text>
<text x="133.2" y="149">22</text>
<text x="133.2" y="151.3">22</text>
<text x="259.2" y="165.9">11</text>
<text x="379.3" y="165.3">15</text>
<text x="133.2" y="168.3">15</text>
<text x="133.2" y="170.7">15</text>
<text x="379.3" y="173.2">15</text>
<text x="255.6" y="185.3">11</text>
<text x="255.6" y="182.9">11</text>
<text x="91.3" y="187.7">18</text>
<text x="93.5" y="187.7">17</text>
<text x="95.7" y="187.7">13 11</text>
<text x="100" y="187.7">10</text>
<text x="102.2" y="187.7">9</text>
<text x="103.6" y="187.7">7</text>
<text x="105.1" y="187.7">6</text>
<text x="106.6" y="187.7">5</text>
<text x="108" y="187.7">4</text>
<text x="108.7" y="188.6">20</text>
<text x="109.5" y="187.7">3</text>
<text x="110.9" y="188.6">19</text>
<text x="110.9" y="187.7">2</text>
<text x="133.8" y="187.7">12</text>
<text x="99.2" y="202.3">22</text>
<text x="101.4" y="202.3">21</text>
<text x="103.6" y="202.3">15</text>
<text x="105.8" y="202.3">13 12</text>
<text x="110.2" y="202.3">11</text>
</g>
</svg>
